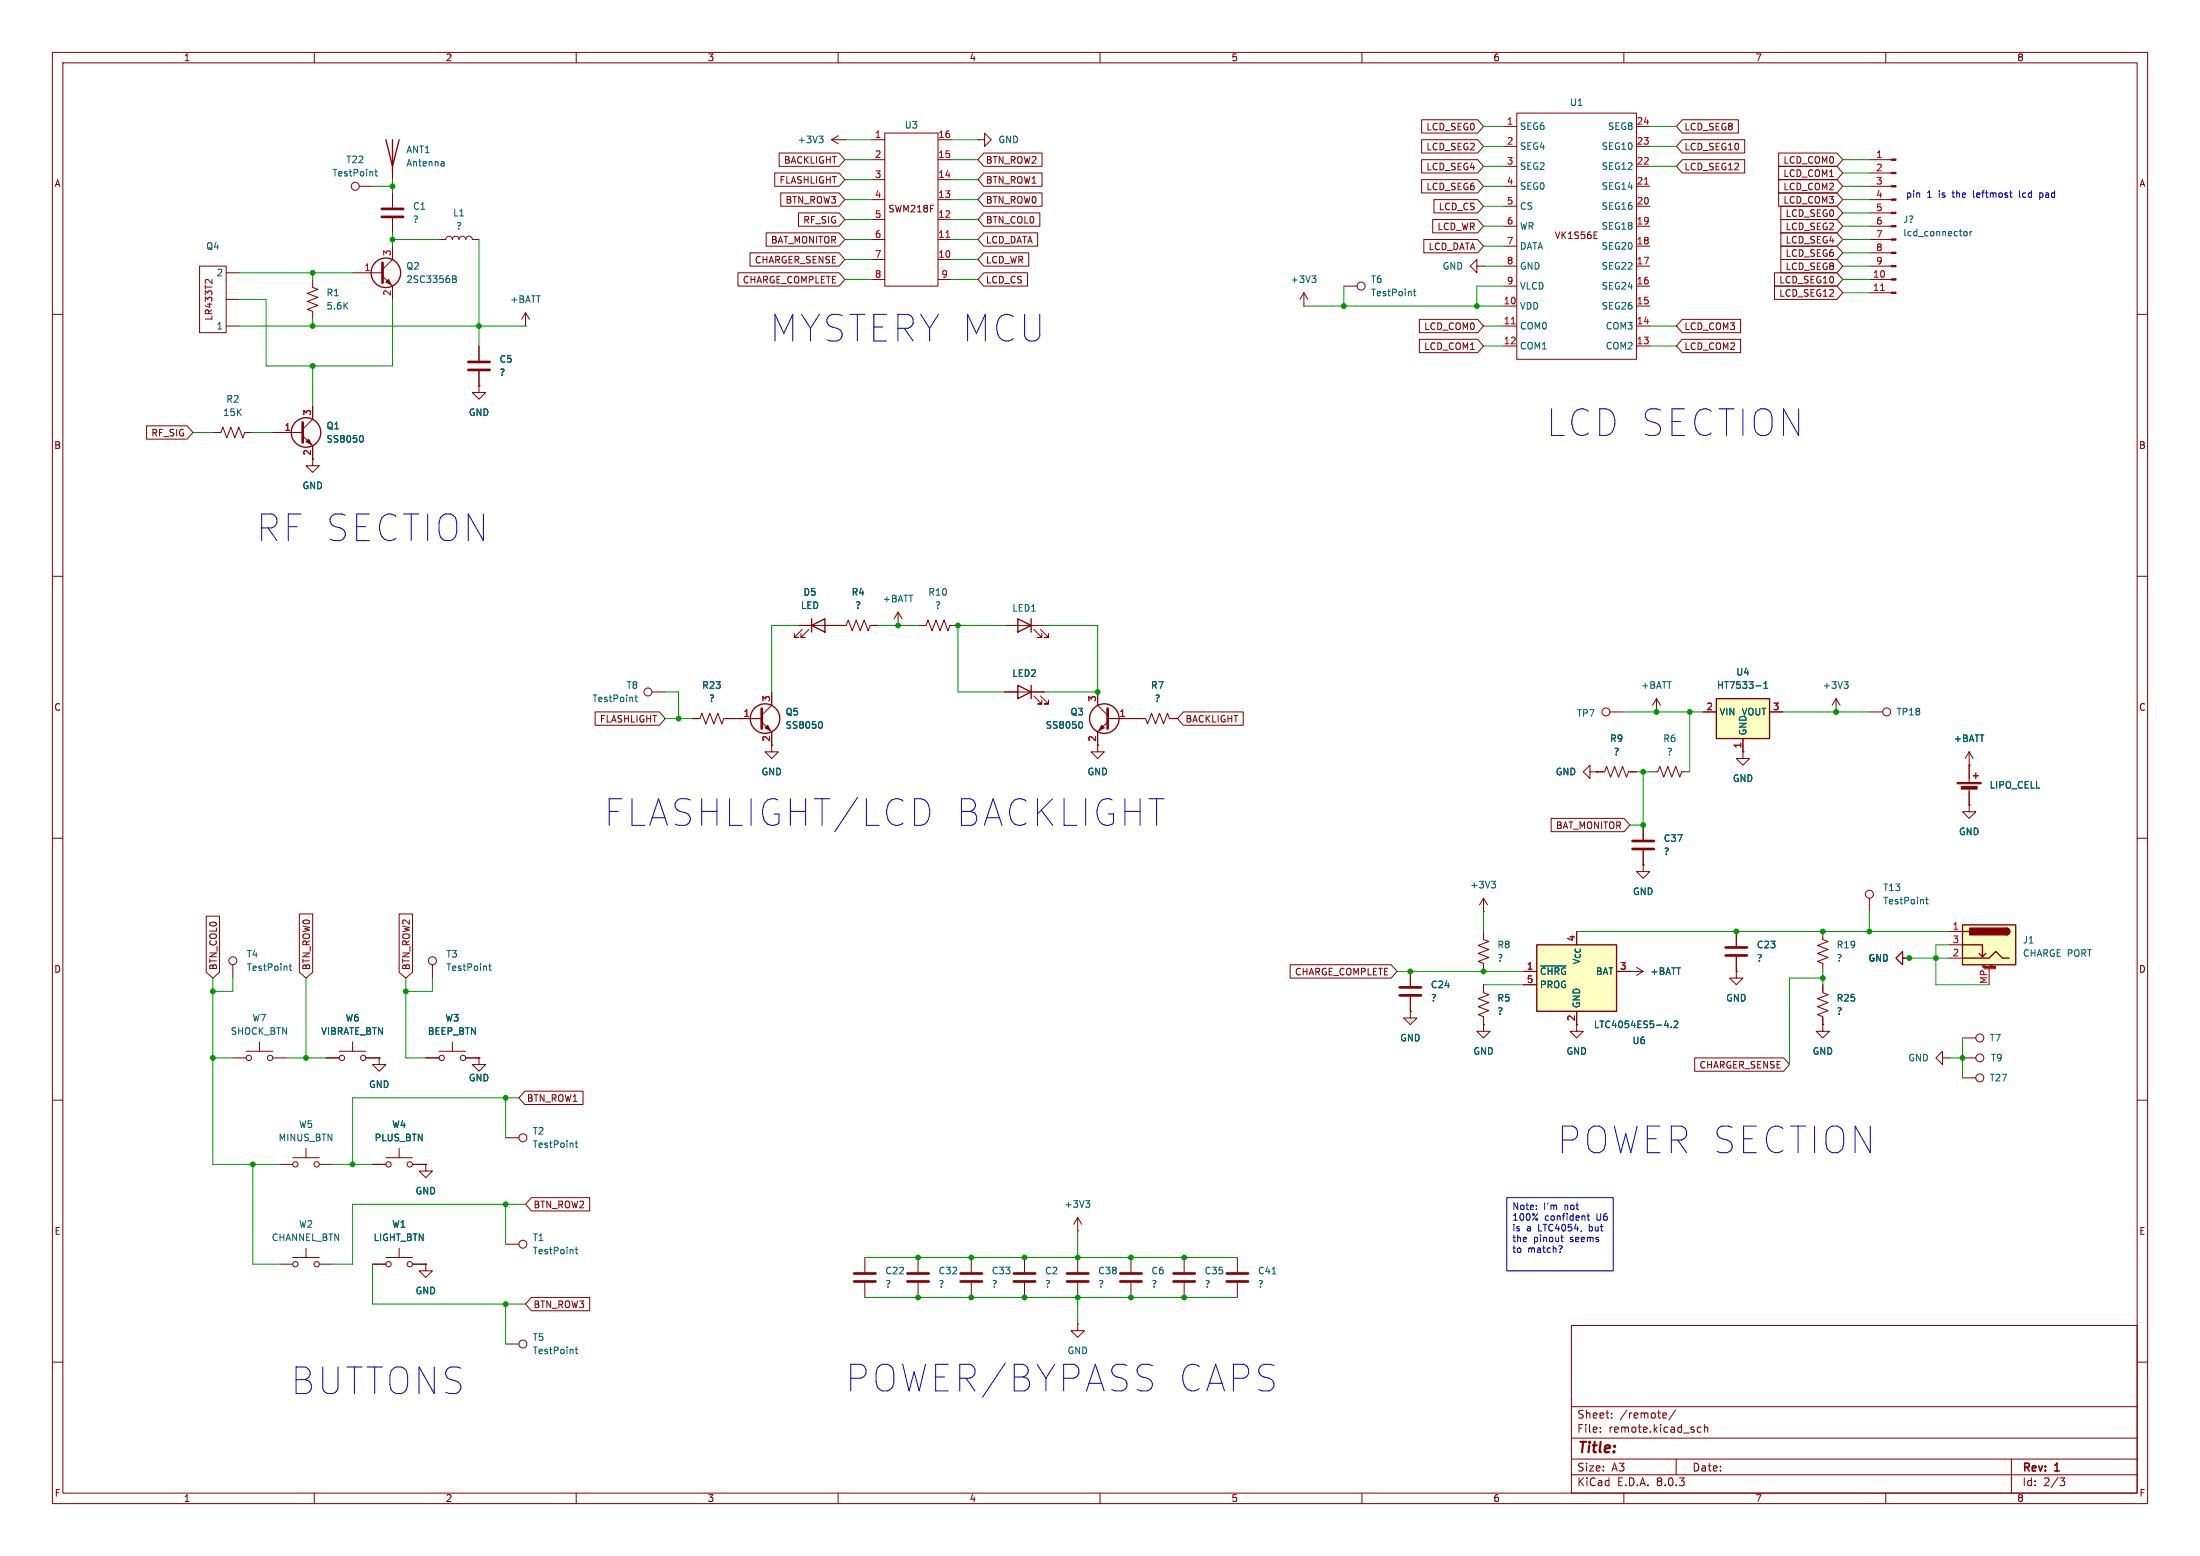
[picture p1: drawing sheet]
<svg xmlns="http://www.w3.org/2000/svg" width="420mm" height="297mm" viewBox="0 0 420 297" stroke-linecap="round" stroke-linejoin="round" font-family="sans-serif">
<g fill="none" stroke="#840000" stroke-width=".19">
<path d="M10 10h400v277h-400zM12 12h396v273h-396zM60 10v2M110 10v2M160 10v2M210 10v2M260 10v2M310 10v2M360 10v2M10 60h2M408 60h2M59.7 87.6v1.3h1.3l-1.3 1.3-1.3-1.3h1.3"/>
<path d="M10 110h2M408 110h2M350.5 135.9h.1M350.5 133.4l-.7 1.2M350.5 133.4v2.5M350.5 133.4l.8 1.2M10 160h2M332.7 143.5v1.3h1.3l-1.3 1.3-1.2-1.3h1.2M332.7 143.5h.1M408 160h2M356.9 171.5v2.5M44.4 184.2v2.5"/>
<path d="M363.2 182.9v1.3l-1.3-1.3 1.3-1.3v1.3h1.3M364.5 182.9h.1M10 210h2M408 210h2M10 260h2M300 253h108v32h-108zM408 260h2M300 278.5h108M300 274.5h108M300 268.5h108M305.5 273.2v.2M305.5 272.5v.1"/>
<path d="M307.7 270.5v.2M307.7 269.8v.1M317.5 270.6h.6M317.5 269.8l.4-.1 .3 .3-.8 .2M319.9 269.1l-1.3 1.9M320 278.5v3M324 273.1l.3 .3 .4-.1M324.7 272.5l-.4-.1-.3 .3M325.4 272.5l.2-.1 .3 .1 .1 .9M325.4 271.9v1.5M384 278.5v6.5M60 285v2"/>
<path d="M110 285v2M160 285v2M210 285v2M260 285v2M300 281.5h108M310 285v2M360 285v2M393.2 282.1h1l-.5 .6 .4 .1 .1 .5-.3 .3h-.5"/>
<circle cx="356.9" cy="170.7" r=".76"/>
<circle cx="44.4" cy="183.4" r=".76"/>
</g>
<path d="M352 130.1h.8l-.4 .5M352.6 130.6l.2 .2v.3l-.2 .3M367.6 171.7h.5M367.8 171.3v1.1l.3 .1M55.2 184.4h.5M55.4 184v1.1l.3 .1" fill="none" stroke="#006464" stroke-width=".19"/>
<path d="M327.7 133.4h10.1v7.6h-10.1z" fill="#ffffc2"/>
<g fill="none" stroke="#840000" stroke-width=".25">
<path d="M73.7 26.7l1.2 5.1 1.3-5.1M74.9 26.7v6.3M154.9 119.4l2.6-1.3v2.6zM154.9 118.1v2.6M194.3 118.1l2.5 1.3-2.5 1.3zM196.8 118.1v2.6M194.3 130.8l2.5 1.3-2.5 1.3zM196.8 130.8v2.6M327.7 133.4h10.1v7.6h-10.1z"/>
<circle cx="58.4" cy="82.5" r="2.82"/>
<circle cx="146" cy="137.2" r="2.82"/>
<circle cx="210.8" cy="137.2" r="2.82"/>
</g>
<g fill="none" stroke="#840000" stroke-width=".19">
<path d="M68.6 35.6h2.5M74.9 31.8v2.5M158.7 26.7l1.3 .7M158.7 26.7h2.6M160 25.9l-1.3 .8M161.3 26.7h.1M166.4 38.1h2.5M166.4 30.5h2.5M166.4 26.7h2.5M166.4 34.3h2.5M168.9 25.4h10.2v29.2h-10.2zM179.1 38.1h2.5"/>
<path d="M179.1 30.5h2.5M179.1 26.7h2.5M179.1 34.3h2.5M186.7 26.7h1.3v-1.3l1.2 1.3-1.2 1.2v-1.2M186.7 26.7h.1M287 35.6h2.6M287 24.1h2.6M287 27.9h2.6M287 39.4h2.6M287 31.8h2.6M289.6 21.6h22.8v47h-22.8zM312.4 35.6h2.6"/>
<path d="M312.4 24.1h2.6M312.4 27.9h2.6M312.4 39.4h2.6M312.4 31.8h2.6M356.9 35.6h4.2M356.9 38.1h4.2M356.9 33h4.2M356.9 30.5h4.2M38.1 50.8h5.1v12.7h-5.1zM40.5 53.3v.8l-.8-.7-.3-.1-.2 .3M43.2 57.2h2.5M43.2 52.1h2.5"/>
<path d="M59.7 53.3v1.6l1 .3-2 .8 2 .8-2 .7 2 .8-2 .8 1 .3v1.6M166.4 53.3h2.5M166.4 45.7h2.5M166.4 49.5h2.5M166.4 41.9h2.5M179.1 53.3h2.5M179.1 45.7h2.5M179.1 49.5h2.5M179.1 41.9h2.5M248.9 58.4h.1M248.9 55.9l-.7 1.3M248.9 55.9v2.5"/>
<path d="M248.9 55.9l.8 1.3M281.9 50.8v-1.3l-1.2 1.3 1.2 1.3v-1.3h1.3M283.2 50.8h.1M287 58.4h2.6M287 54.6h2.6M287 50.8h2.6M287 47h2.6M287 43.2h2.6M304.3 45.5h.6M304.3 44.3h.6M312.4 58.4h2.6M312.4 54.6h2.6"/>
<path d="M312.4 50.8h2.6M312.4 47h2.6M312.4 43.2h2.6M356.9 50.8h4.2M356.9 43.2h4.2M356.9 55.9h4.2M356.9 53.3h4.2M356.9 48.3h4.2M356.9 45.7h4.2M356.9 40.6h4.2M43.2 62.2h2.5M59.7 77.5v2.5l-1.9 1.9"/>
<path d="M91.4 73.7v1.2h1.3l-1.3 1.3-1.2-1.3h1.2M91.4 73.7h.1M91.4 66v2.8M91.4 70.9v2.8M287 62.2h2.6M287 66h2.6M312.4 62.2h2.6M312.4 66h2.6M40.6 82.6h1.6l.3-1.1 .8 2.1 .8-2.1 .7 2.1 .8-2.1 .8 2.1 .3-1h1.6M52.1 82.6h5.7M57.8 83.2l1.9 1.9v2.5M152.4 119.4h9.1l.4-1 .8 2 .7-2 .8 2 .8-2 .7 2 .4-1h1.5"/>
<path d="M171.4 119.4h.1M171.4 116.8l-.7 1.3M171.4 116.8v2.6M171.4 116.8l.8 1.3M175.3 119.4h1.5l.4-1 .7 2 .8-2 .8 2 .7-2 .8 2 .4-1h1.5M191.8 119.4h7.6M124.5 132.1h2.5M132.1 137.2h1.5l.4-1.1 .7 2.1 .8-2.1 .8 2.1 .7-2.1 .8 2.1 .4-1h7.2M145.4 137.8l1.9 1.9v3.8h1.3l-1.3 1.3-1.3-1.3h1.3M147.3 132.1v2.5l-1.9 1.9M153.2 120.1l-1.6 1.6h.8h-.8v-.8M154.4 120.1l-1.5 1.6h.8h-.8v-.8"/>
<path d="M191.8 132.1h7.6M197.4 132.8l1.5 1.6h-.8h.8v-.8M197.4 120.1l1.5 1.6h-.8h.8v-.8M198.6 132.8l1.6 1.6h-.8h.8v-.8M198.6 120.1l1.6 1.6h-.8h.8v-.8M209.5 132.1v2.5l2 1.9M211.5 137.8l-2 1.9v3.8h-1.2l1.2 1.3 1.3-1.3h-1.3M211.5 137.2h7.2l.4 1 .7-2.1 .8 2.1 .8-2.1 .7 2.1 .8-2.1 .4 1.1h1.5M307.3 135.9h2.6M316.2 135.9h.1M316.2 133.4l-.7 1.2M316.2 133.4v2.5"/>
<path d="M316.2 133.4l.8 1.2M325.1 135.9h2.6M337.8 135.9h2.6M303.5 147.3v-1.2l-1.2 1.2 1.2 1.3v-1.3h1.3M304.8 147.3h.1M304.8 147.3h1.5l.4-1 .8 2 .7-2 .8 2 .8-2 .7 2 .4-1h1.5M315 147.3h1.5l.4-1 .7 2 .8-2 .8 2 .7-2 .8 2 .4-1h1.5M332.7 141v2.5M283.2 177.8v1.5l1 .4-2 .8 2 .7-2 .8 2 .8-2 .7 1 .4v1.5M283.2 174h.1M283.2 171.5v2.5M283.2 171.5l-.8 1.2"/>
<path d="M283.2 171.5l.8 1.2M313.7 165.1v1.3h1.3l-1.3 1.2-1.3-1.2h1.3M313.7 165.1h.1M331.5 177.8v2.8M67.3 198.9v1.8M82.5 184.2v2.5M269.2 193v1.3h1.3l-1.3 1.3-1.2-1.3h1.2M269.2 193h.1M269.2 185.4v2.8M269.2 190.2v2.8M283.2 195.6v1.3h1.3l-1.3 1.2-1.3-1.2h1.3M283.2 195.6h.1"/>
<path d="M283.2 188v1.5l1 .4-2 .7 2 .8-2 .8 2 .7-2 .8 1 .4v1.5M301 195.6v1.3h1.3l-1.3 1.2-1.3-1.2h1.3M331.5 185.4v1.3h1.2l-1.2 1.3-1.3-1.3h1.3M331.5 185.4h.1M331.5 182.6v2.8M374.6 198.1h2.6M62.2 201.9h2.6M64.8 200.7h5M69.8 201.9h2.6M72.4 201.9v1.3h1.3l-1.3 1.3-1.3-1.3h1.3M72.4 201.9h.1M76.2 219.2v1.8"/>
<path d="M91.4 201.9v1.3h1.3l-1.3 1.3-1.2-1.3h1.2M91.4 201.9h.1M96.5 217.2h2.6M71.1 222.2h2.6M73.7 221h5M78.7 222.2h2.6M96.5 237.5h2.6M205.7 234.9h.1M205.7 232.4l-.7 1.3M205.7 232.4v2.5M205.7 232.4l.8 1.3M96.5 256.5h2.6"/>
<path d="M165.1 240v2.8M165.1 244.9v2.7M175.3 240v2.8M175.3 244.9v2.7M185.4 240v2.8M185.4 244.9v2.7M195.6 240v2.8M195.6 244.9v2.7M205.7 252.7v1.3h1.3l-1.3 1.3-1.2-1.3h1.2M205.7 252.7h.1M205.7 240v2.8M205.7 244.9v2.7"/>
<path d="M215.9 240v2.8M215.9 244.9v2.7M226.1 240v2.8M226.1 244.9v2.7M236.2 240v2.8M236.2 244.9v2.7"/>
<circle cx="67.8" cy="35.6" r=".76"/>
<circle cx="123.7" cy="132.1" r=".76"/>
<circle cx="306.6" cy="135.9" r=".76"/>
<circle cx="82.5" cy="183.4" r=".76"/>
<circle cx="378" cy="198.1" r=".76"/>
<circle cx="65.3" cy="201.9" r=".51"/>
<circle cx="69.3" cy="201.9" r=".51"/>
<circle cx="99.8" cy="217.2" r=".76"/>
<circle cx="74.2" cy="222.2" r=".51"/>
<circle cx="78.2" cy="222.2" r=".51"/>
<circle cx="99.8" cy="237.5" r=".76"/>
<circle cx="99.8" cy="256.5" r=".76"/>
</g>
<g fill="none" stroke="#006464" stroke-width=".19">
<path d="M71.6 32.8h.5M71.7 32.3v1.1l.4 .2M84.6 30.8l.2 .2v.7M84.8 31.6l-.4 .1M84.8 31.2h-.4M156.3 26h.8l-.4 .5M156.9 26.5l.2 .2v.3l-.2 .2M250.4 52.6h.8l-.4 .5M251 53.1l.2 .3v.3l-.2 .2M374.9 44.3l.2-.1 .4 .1v.5l-.1 .2h-.3l-.2-.1zM376.1 44.2v.8M376.5 44.2l-.4 .2"/>
<path d="M69.1 83.1a.79 .79 0 0 1 0 1.3M121.2 133.1h.5M121.4 132.7v1l.3 .2M156.7 137.7a.79 .79 0 0 1 0 1.3M206.4 137.7a.79 .79 0 0 1 0 1.3M335.2 130.9h1M336.7 131.4h.8M336.7 130.5l.4-.4v1.3M284.7 168.2h.8l-.4 .5M285.3 168.7l.2 .2v.3l-.2 .3M93.3 184.4h.5M93.5 184v1.1l.3 .1"/>
<path d="M109.8 218.2h.5M110 217.7v1.1l.3 .2M109.8 238.5h.5M110 238.1v1.1l.3 .1M207.3 229.2h.7l-.4 .5M207.8 229.7l.2 .2v.3l-.2 .2M109.8 257.5h.5M110 257.1v1.1l.3 .2M242.9 243.1h.7"/>
</g>
<g fill="none" stroke="#840000" stroke-width=".51">
<path d="M89.4 70.6h4.1M89.4 69.1h4.1M57.8 80.6v3.9M145.4 135.3v3.8M211.5 135.3v3.8M267.2 190h4.1M267.2 188.5h4.1M329.4 182.4h4.1M329.4 180.8h4.1M163.1 244.6h4M163.1 243.1h4M173.2 244.6h4.1"/>
<path d="M173.2 243.1h4.1M183.4 244.6h4.1M183.4 243.1h4.1M193.5 244.6h4.1M193.5 243.1h4.1M203.7 244.6h4.1M203.7 243.1h4.1M213.9 244.6h4M213.9 243.1h4M224 244.6h4.1M224 243.1h4.1M234.2 244.6h4.1"/>
<path d="M234.2 243.1h4.1"/>
</g>
<g fill="#840000" stroke="#840000" stroke-width=".19">
<path d="M210.3 138.4l.5 .5-1 .5z"/>
<path d="M146 138.9l.6-.5 .5 1z"/>
<path d="M58.4 84.3l.5-.5 .5 1z"/>
<path d="M361.1 55.8h.8v.2h-.8z"/>
<path d="M361.1 53.2h.8v.3h-.8z"/>
<path d="M361.1 50.7h.8v.2h-.8z"/>
<path d="M361.1 48.1h.8v.3h-.8z"/>
<path d="M361.1 45.6h.8v.2h-.8z"/>
<path d="M361.1 43.1h.8v.2h-.8z"/>
<path d="M361.1 40.5h.8v.3h-.8z"/>
<path d="M361.1 38h.8v.2h-.8z"/>
<path d="M361.1 35.4h.8v.3h-.8z"/>
<path d="M361.1 32.9h.8v.2h-.8z"/>
<path d="M361.1 30.4h.8v.2h-.8z"/>
</g>
<path d="M313.9 35.1h.8M180.6 45.3h.7M359 55.5h.7M288.5 61.8h.8" fill="none" stroke="#a90000" stroke-width=".19"/>
<path d="M293.4 180.3h15.2v12.7h-15.2z" fill="#ffffc2"/>
<g fill="none" stroke="#840000" stroke-width=".25">
<path d="M293.4 180.3h15.2v12.7h-15.2z"/>
<circle cx="73.7" cy="52.1" r="2.82"/>
</g>
<g fill="none" stroke="#840000" stroke-width=".19">
<path d="M74.9 36.8v2.8M67.3 52.1h5.7M73 52.7l1.9 1.9v2.6M74.9 47v2.5l-1.9 1.9M74.9 41.7v2.8M83.8 45.7h1.3a.64 .64 0 0 1 .6-.6 .64 .64 0 0 1 .7 .6 .64 .64 0 0 1 .6-.6 .64 .64 0 0 1 .6 .6 .64 .64 0 0 1 .7-.6 .64 .64 0 0 1 .6 .6 .64 .64 0 0 1 .6-.6 .64 .64 0 0 1 .7 .6h1.2M100.3 59.7l.8 1.3M100.3 59.7v2.5M100.3 59.7l-.7 1.3M256.5 54.6h2.6M100.3 62.2h.1M313.7 157.5v2.8"/>
<path d="M313.7 162.3v2.8M49.5 198.9v1.8M86.4 198.9v1.8M290.8 185.4h2.6M290.8 188h2.6M301 193v2.6M308.6 185.4h5.1M311.1 185.4h.1M312.4 184.7l1.3 .7M313.7 185.4l-1.3 .8M44.4 201.9h2.6M47 200.7h5.1"/>
<path d="M52.1 201.9h2.5M58.4 219.2v1.8M81.3 201.9h2.5M83.8 200.7h5.1M88.9 201.9h2.5M53.3 222.2h2.6M55.9 221h5.1M58.4 238.3v1.7M61 222.2h2.5M76.2 238.3v1.7M81.3 222.2v1.3h1.2l-1.2 1.3-1.3-1.3h1.3M81.3 222.2h.1"/>
<path d="M53.3 241.3h2.6M55.9 240h5.1M61 241.3h2.5M71.1 241.3h2.6M73.7 240h5M78.7 241.3h2.6M81.3 241.3v1.3h1.2l-1.2 1.2-1.3-1.2h1.3M81.3 241.3h.1"/>
<circle cx="259.8" cy="54.6" r=".76"/>
<circle cx="47.5" cy="201.9" r=".51"/>
<circle cx="51.6" cy="201.9" r=".51"/>
<circle cx="84.3" cy="201.9" r=".51"/>
<circle cx="88.4" cy="201.9" r=".51"/>
<circle cx="56.4" cy="222.2" r=".51"/>
<circle cx="60.5" cy="222.2" r=".51"/>
<circle cx="56.4" cy="241.3" r=".51"/>
<circle cx="60.5" cy="241.3" r=".51"/>
<circle cx="74.2" cy="241.3" r=".51"/>
<circle cx="78.2" cy="241.3" r=".51"/>
</g>
<path d="M86.4 52.6l.6 .2 .1 .2-.3 .3M86.4 53.3h.4M86.8 53.3l.3 .2v.3l-.7 .1M269.8 55.6h.5M270 55.2v1.1l.3 .2M294.1 184.4h4.9M317.8 195.7h.8M319 196v.2M319.6 195l.5-.1 .2 .4-.8 .9h.8" fill="none" stroke="#006464" stroke-width=".19"/>
<path d="M72.9 39.9h4.1M72.9 41.4h4.1M73 50.2v3.8M311.7 162.1h4M311.7 160.5h4" fill="none" stroke="#840000" stroke-width=".51"/>
<path d="M74.2 53.3l.5 1.1-1-.6z" fill="#840000" stroke="#840000" stroke-width=".19"/>
<path d="M374.6 176.5h10.2v7.7h-10.2z" fill="#ffffc2"/>
<path d="M376.7 148.1h1M377.2 147.6v1M374.6 176.5h10.2v7.7h-10.2zM374.6 177.8h1.3M383 177.2a.64 .64 0 0 1 .7 .6 .64 .64 0 0 1-.7 .6M374.6 180.3h3.9v2.3l.6-.6M374.6 182.9h5.1l1.3-1.3 1.3 1.3h1.2M377.8 182l.7 .6" fill="none" stroke="#840000" stroke-width=".25"/>
<g fill="#840000" stroke="#840000" stroke-width=".25">
<path d="M383 177.2a.64 .64 0 0 1 .7 .6 .64 .64 0 0 1-.7 .6z"/>
<path d="M376 177.2h7v1.2h-7z"/>
</g>
<g fill="none" stroke="#840000" stroke-width=".19">
<path d="M147.9 33h12.3l1.1 1.3-1.1 1.3h-12.3zM148.7 29.2h11.5l1.1 1.3-1.1 1.3h-11.5zM149 36.8h11.2l1.1 1.3-1.1 1.3h-11.2zM187.8 36.8h11.1v2.6h-11.1l-1.1-1.3zM187.8 33h11.1v2.6h-11.1l-1.1-1.3zM187.8 29.2h11.1v2.6h-11.1l-1.1-1.3zM271.4 34.3h10.7l1.1 1.3-1.1 1.2h-10.7zM271.4 22.9h10.7l1.1 1.2-1.1 1.3h-10.7zM271.4 30.5h10.7l1.1 1.3-1.1 1.2h-10.7zM271.4 26.7h10.7l1.1 1.2-1.1 1.3h-10.7zM273.7 38.1h8.4l1.1 1.3-1.1 1.2h-8.4zM321.2 22.9h10.7v2.5h-10.7l-1.2-1.3z"/>
<path d="M321.2 26.7h11.9v2.5h-11.9l-1.2-1.3zM321.2 30.5h11.9v2.5h-11.9l-1.2-1.2zM339.5 31.8h11.2l1.1 1.2-1.1 1.3h-11.2zM339.5 29.2h11.2l1.1 1.3-1.1 1.3h-11.2zM339.5 34.3h11.2l1.1 1.3-1.1 1.2h-11.2zM339.5 36.8h11.2l1.1 1.3-1.1 1.3h-11.2zM340 39.4h10.7l1.1 1.2-1.1 1.3h-10.7zM140.9 52.1h19.3l1.1 1.2-1.1 1.3h-19.3zM143.2 48.3h17l1.1 1.2-1.1 1.3h-17zM146.3 44.4h13.9l1.1 1.3-1.1 1.3h-13.9zM152.4 40.6h7.8l1.1 1.3-1.1 1.3h-7.8zM187.8 52.1h8.4v2.5h-8.4l-1.1-1.3z"/>
<path d="M187.8 48.3h8.6v2.5h-8.6l-1.1-1.3zM187.8 40.6h10.7v2.6h-10.7l-1.1-1.3zM187.8 44.4h10.3v2.6h-10.3l-1.1-1.3zM271.8 45.7h10.3l1.1 1.3-1.1 1.3h-10.3zM273.5 41.9h8.6l1.1 1.3-1.1 1.3h-8.6zM338.8 54.6h11.9l1.1 1.3-1.1 1.3h-11.9zM338.8 52.1h11.9l1.1 1.2-1.1 1.3h-11.9zM340 41.9h10.7l1.1 1.3-1.1 1.3h-10.7zM340 49.5h10.7l1.1 1.3-1.1 1.3h-10.7zM340 44.4h10.7l1.1 1.3-1.1 1.3h-10.7zM340 47h10.7l1.1 1.3-1.1 1.2h-10.7zM59.7 77.5v2.5"/>
<path d="M91.4 73.7h.1M91.4 66v2.8M91.4 70.9v2.8M271 64.8h11.1l1.1 1.2-1.1 1.3h-11.1zM271 61h11.1l1.1 1.2-1.1 1.3h-11.1zM321.2 64.8h11.1v2.5h-11.1l-1.2-1.3zM321.2 61h11.1v2.5h-11.1l-1.2-1.3zM28 81.3h7.7l1.1 1.3-1.1 1.2h-7.7zM52.1 82.6h5.7M59.7 85.1v2.5M152.4 119.4h2.5M157.5 119.4h3.8"/>
<path d="M166.4 119.4h1.2M113.6 135.9h12.3l1.1 1.3-1.1 1.2h-12.3zM132.1 137.2h1.2M138.4 137.2h7M147.3 132.1v2.5M147.3 139.7v2.5M191.8 132.1h2.5M196.8 132.1h2.6M209.5 132.1v2.5M209.5 139.7v2.5M211.5 137.2h6.9M223.5 137.2h1.3"/>
<path d="M225.9 135.9h11.4v2.5h-11.4l-1.1-1.2zM325.1 135.9h2.6M337.8 135.9h2.6M356.9 135.9h2.5M296.1 156.2h13.9l1.1 1.3-1.1 1.3h-13.9zM304.8 147.3h.1M304.8 147.3h1.3M311.1 147.3h1.3M313.7 157.5v2.8M332.7 143.5h.1M332.7 141v2.5M375.9 146.1h.1"/>
<path d="M375.9 153.7v1.2h1.3l-1.3 1.3-1.3-1.3h1.3M375.9 153.7h.1M375.9 143.5l-.7 1.3M375.9 143.5v5.9M375.9 150.4v3.3M375.9 143.5l.8 1.3M39.4 174.9h2.5v10.7l-1.3 1.1-1.2-1.1zM57.1 174.4h2.6v11.2l-1.3 1.1-1.3-1.1zM76.2 174.4h2.5v11.2l-1.2 1.1-1.3-1.1zM313.7 165.1h.1M313.7 162.3v2.8M331.5 177.8v2.8"/>
<path d="M348 177.8v1.5l1 .4-2 .8 2 .7-2 .8 2 .8-2 .7 1 .4v1.5M372.1 177.8h2.5M246.3 184.1h19.3l1.1 1.3-1.1 1.3h-19.3zM269.2 193h.1M269.2 185.4v2.8M269.2 190.2v2.8M283.2 195.6h.1M283.2 188v1.2M283.2 194.3v1.3M290.8 185.4h2.6M290.8 188h2.6M301 193v2.6"/>
<path d="M308.6 185.4h2.5M311.1 185.4h.1M331.5 185.4h.1M331.5 182.6v2.8M348 195.6v1.3h1.2l-1.2 1.2-1.3-1.2h1.3M348 195.6h.1M348 188v1.5l1 .4-2 .7 2 .8-2 .8 2 .7-2 .8 1 .4v1.5M364.5 182.9h.1M372.1 182.9h2.5M372.1 180.3h2.5M378.5 184.7v-.4l.2 .3 .1-.3v.4M378.7 184.9h2"/>
<path d="M379.7 184.9v3.1M380 184.3v.3M380.2 184.3v.1M380.2 184.3h.1M380.8 184.8h.1M380.8 184.5l.1 .2M380.8 184.5h.1M380.9 184.4l-.1 .1M380.9 184.4v.1M380.9 184.8h.1M380.9 184.4v.4M380.9 184.7h.1"/>
<path d="M62.2 201.9h2.6M69.8 201.9h2.6M72.4 201.9h.1M81.3 201.9h2.5M88.9 201.9h2.5M91.4 201.9h.1M100.2 208.3h11.1v2.5h-11.1l-1.1-1.2zM323.5 201.9h17l1.1 1.3-1.1 1.3h-17zM370.8 201.9v-1.2l-1.2 1.2 1.2 1.3v-1.3h1.3M372.1 201.9h.1M374.6 201.9h2.6M374.6 205.7h2.6"/>
<path d="M71.1 222.2h2.6M78.7 222.2h2.6M81.3 222.2h.1M101.4 228.6h11.2v2.5h-11.2l-1.1-1.2zM71.1 241.3h2.6M78.7 241.3h2.6M81.3 241.3h.1M101.4 247.6h11.2v2.6h-11.2l-1.1-1.3z"/>
<circle cx="360.2" cy="135.9" r=".76"/>
<circle cx="378" cy="201.9" r=".76"/>
<circle cx="378" cy="205.7" r=".76"/>
</g>
<g fill="#840000" stroke="#840000" stroke-width=".19">
<path d="M373.6 149.4h4.6v.2h-4.6z"/>
<path d="M374.4 150.1h3v.5h-3z"/>
</g>
<g fill="none" stroke="#0000c2" stroke-width=".19">
<path d="M383.6 36.8h.5M383.9 37.6l.2 .1M385.5 36.4v1.1l.2 .2M389.4 37.6l.4 .1M389.4 36.8v1.3M389.8 36.8l-.4 .1M177.3 153.7l.2 .9v.8l-.2 .9M287.7 228.6h20.3v14h-20.3zM293.3 230.8v.1M293.3 230.1v.1M298.1 236.8l.3 .2M298.1 237.8v.4"/>
<path d="M303 232.1h.5M303.2 231.6v1.1l.3 .2"/>
</g>
<g fill="none" stroke="#009600" stroke-width=".19">
<path d="M71.1 35.6h3.8M74.9 34.3v2.5M161.3 30.5h5.1M161.3 34.3h5.1M161.3 38.1h5.1M161.3 26.7h5.1M181.6 30.5h5.1M181.6 34.3h5.1M181.6 38.1h5.1M181.6 26.7h5.1M283.2 35.6h3.8M283.2 31.8h3.8"/>
<path d="M283.2 24.1h3.8M283.2 27.9h3.8M283.2 39.4h3.8M315 31.8h5M315 24.1h5M315 27.9h5M351.8 30.5h5.1M351.8 38.1h5.1M351.8 33h5.1M351.8 35.6h5.1M45.7 57.2h5.1v12.7h24.1v-12.7M45.7 52.1h21.6"/>
<path d="M59.7 52.1v1.2M74.9 45.7h8.9M74.9 44.5v2.5M91.4 45.7v20.3M161.3 41.9h5.1M161.3 53.3h5.1M161.3 45.7h5.1M161.3 49.5h5.1M181.6 41.9h5.1M181.6 53.3h5.1M181.6 45.7h5.1M181.6 49.5h5.1"/>
<path d="M248.9 58.4h38.1M256.5 54.6v3.8M283.2 50.8h3.8M283.2 43.2h3.8M283.2 47h3.8M287 54.6h-5.1v3.8M351.8 53.3h5.1M351.8 45.7h5.1M351.8 50.8h5.1M351.8 48.3h5.1M351.8 55.9h5.1M351.8 40.6h5.1"/>
<path d="M351.8 43.2h5.1M45.7 62.2h54.6M59.7 61v1.2M59.7 69.9v7.6M283.2 62.2h3.8M283.2 66h3.8M315 62.2h5M315 66h5M36.8 82.6h3.8M48.3 82.6h3.8M152.4 119.4h-5.1v12.7M167.6 119.4h7.7"/>
<path d="M191.8 119.4h-8.9v12.7h8.9M199.4 119.4h10.1v12.7h-10.1M127 132.1h2.5v5.1M127 137.2h5.1M309.9 135.9h15.2M322.6 135.9v11.4M340.4 135.9h16.5M312.4 147.3h2.6M313.7 147.3v10.2h-2.6M283.2 174v3.8M301 177.8h71.1M356.9 174v3.8"/>
<path d="M40.6 186.7v35.5h12.7M44.4 186.7v2.5h-3.8M58.4 186.7v15.2M77.5 186.7v15.2h3.8M82.5 186.7v2.5h-5M266.7 185.4h24.1M283.2 188h7.6M348 185.4v2.6M348 186.7h-6.4v16.5M364.5 182.9h7.6M372.1 180.3h-2.5v7.7h10.1M374.6 198.1v7.6"/>
<path d="M40.6 201.9h3.8M54.6 201.9h7.6M96.5 209.6v7.6M99.1 209.6h-31.8v12.6M372.1 201.9h2.5M48.3 222.2v19.1h5M63.5 222.2h7.6M96.5 229.9v7.6M100.3 229.9h-33v11.4h-3.8M205.7 234.9v5.1M71.1 241.3v7.6h29.2M96.5 248.9v7.6"/>
<path d="M165.1 240h71.1M165.1 247.6h71.1M205.7 247.6v5.1"/>
</g>
<path d="M69.1 83.1a.79 .79 0 0 1 0 1.3M156.7 137.7a.79 .79 0 0 1 0 1.3M206.4 137.7a.79 .79 0 0 1 0 1.3M335.2 130.9h1M336.7 131.4h.8M336.7 130.5l.4-.4v1.3M294.1 184.4h4.9M317.8 195.7h.8M319 196v.2M319.6 195l.5-.1 .2 .4-.8 .9h.8" fill="none" stroke="#006464" stroke-width=".19"/>
<g fill="#009600" stroke="#009600" stroke-width=".19">
<circle cx="205.7" cy="240" r=".46"/>
<circle cx="182.9" cy="119.4" r=".46"/>
<circle cx="171.4" cy="119.4" r=".46"/>
<circle cx="209.5" cy="132.1" r=".46"/>
<circle cx="96.5" cy="248.9" r=".46"/>
<circle cx="175.3" cy="247.6" r=".46"/>
<circle cx="96.5" cy="209.6" r=".46"/>
<circle cx="256.5" cy="58.4" r=".46"/>
<circle cx="74.9" cy="45.7" r=".46"/>
<circle cx="91.4" cy="62.2" r=".46"/>
<circle cx="74.9" cy="35.6" r=".46"/>
<circle cx="59.7" cy="69.9" r=".46"/>
<circle cx="129.5" cy="137.2" r=".46"/>
<circle cx="59.7" cy="62.2" r=".46"/>
<circle cx="77.5" cy="189.2" r=".46"/>
<circle cx="59.7" cy="52.1" r=".46"/>
<circle cx="226.1" cy="247.6" r=".46"/>
<circle cx="215.9" cy="247.6" r=".46"/>
<circle cx="215.9" cy="240" r=".46"/>
<circle cx="175.3" cy="240" r=".46"/>
<circle cx="185.4" cy="240" r=".46"/>
<circle cx="185.4" cy="247.6" r=".46"/>
<circle cx="195.6" cy="247.6" r=".46"/>
<circle cx="195.6" cy="240" r=".46"/>
<circle cx="205.7" cy="247.6" r=".46"/>
<circle cx="226.1" cy="240" r=".46"/>
<circle cx="269.2" cy="185.4" r=".46"/>
<circle cx="58.4" cy="201.9" r=".46"/>
<circle cx="67.3" cy="222.2" r=".46"/>
<circle cx="40.6" cy="201.9" r=".46"/>
<circle cx="40.6" cy="189.2" r=".46"/>
<circle cx="48.3" cy="222.2" r=".46"/>
<circle cx="96.5" cy="229.9" r=".46"/>
<circle cx="369.6" cy="182.9" r=".46"/>
<circle cx="356.9" cy="177.8" r=".46"/>
<circle cx="374.6" cy="201.9" r=".46"/>
<circle cx="350.5" cy="135.9" r=".46"/>
<circle cx="364.5" cy="182.9" r=".46"/>
<circle cx="322.6" cy="135.9" r=".46"/>
<circle cx="281.9" cy="58.4" r=".46"/>
<circle cx="313.7" cy="147.3" r=".46"/>
<circle cx="316.2" cy="135.9" r=".46"/>
<circle cx="313.7" cy="157.5" r=".46"/>
<circle cx="348" cy="177.8" r=".46"/>
<circle cx="348" cy="186.7" r=".46"/>
<circle cx="331.5" cy="177.8" r=".46"/>
<circle cx="283.2" cy="185.4" r=".46"/>
</g>
<g font-size="7.1" fill="#0000c2">
<text x="147" y="65.5">MYSTERY MCU</text>
<text x="295.3" y="83.5">LCD SECTION</text>
<text x="49" y="103.6">RF SECTION</text>
<text x="115.4" y="158">FLASHLIGHT/LCD</text>
<text x="182.1" y="158">BACKLIGHT</text>
<text x="297.3" y="220.5">POWER SECTION</text>
<text x="55.6" y="266.4">BUTTONS</text>
<text x="161.5" y="265.9">POWER/BYPASS</text>
<text x="224.5" y="265.9">CAPS</text>
</g>
<text font-size="2.8" fill="#840000" x="301" y="277.9">Title:</text>
<g font-size="2.1" fill="#840000">
<text x="301" y="273.7">File:</text>
<text x="301" y="271">Sheet:</text>
<text x="307.1" y="273.7">remote.kicad_sch</text>
<text x="309.2" y="271">/remote/</text>
<text x="301" y="281.1">Size:</text>
<text x="307.6" y="281.1">A3</text>
<text x="323" y="281.1">Date:</text>
<text x="386" y="281.3">Rev:</text>
<text x="392.4" y="281.3">1</text>
<text x="301" y="283.9">KiCad</text>
<text x="308.7" y="283.9">E.D.A.</text>
<text x="316.3" y="283.9">8.0.3</text>
<text x="386" y="283.9">Id:</text>
<text x="390.1" y="283.9">2/3</text>
</g>
<g font-size="1.8" fill="#840000">
<text x="35" y="11.9">1</text>
<text x="85" y="11.9">2</text>
<text x="135" y="11.9">3</text>
<text x="185" y="11.9">4</text>
<text x="235" y="11.9">5</text>
<text x="285" y="11.9">6</text>
<text x="335" y="11.9">7</text>
<text x="385" y="11.9">8</text>
<text x="272.2" y="25.1">LCD_SEG0</text>
<text x="272.2" y="28.9">LCD_SEG2</text>
<text x="321.5" y="25.1">LCD_SEG8</text>
<text x="321.5" y="28.9">LCD_SEG10</text>
<text x="10.3" y="35.9">A</text>
<text x="148.7" y="35.2">FLASHLIGHT</text>
<text x="149.6" y="31.4">BACKLIGHT</text>
<text x="188.1" y="35.2">BTN_ROW1</text>
<text x="188.1" y="31.4">BTN_ROW2</text>
<text x="272.2" y="32.7">LCD_SEG4</text>
<text x="321.5" y="32.7">LCD_SEG12</text>
<text x="340.4" y="34">LCD_COM1</text>
<text x="340.4" y="31.4">LCD_COM0</text>
<text x="408.3" y="35.9">A</text>
<text x="149.9" y="39.1">BTN_ROW3</text>
<text x="169.5" y="40.8">SWM218F</text>
<text x="188.1" y="39.1">BTN_ROW0</text>
<text x="272.2" y="36.5">LCD_SEG6</text>
<text x="274.6" y="40.3">LCD_CS</text>
<text x="340.4" y="36.5">LCD_COM2</text>
<text x="340.4" y="39.1">LCD_COM3</text>
<text x="340.8" y="41.6">LCD_SEG0</text>
<text x="147.1" y="46.7">BAT_MONITOR</text>
<text x="153.2" y="42.9">RF_SIG</text>
<text x="188.1" y="42.9">BTN_COL0</text>
<text x="188.1" y="46.7">LCD_DATA</text>
<text x="272.6" y="47.9">LCD_DATA</text>
<text x="274.3" y="44.1">LCD_WR</text>
<text x="296.7" y="45.8">VK1S56E</text>
<text x="340.8" y="44.1">LCD_SEG2</text>
<text x="340.8" y="46.7">LCD_SEG4</text>
<text x="144" y="50.5">CHARGER_SENSE</text>
<text x="188.1" y="50.5">LCD_WR</text>
<text x="340.8" y="51.8">LCD_SEG8</text>
<text x="340.8" y="49.2">LCD_SEG6</text>
<text x="141.7" y="54.3">CHARGE_COMPLETE</text>
<text x="188.1" y="54.3">LCD_CS</text>
<text x="339.6" y="56.8">LCD_SEG12</text>
<text x="339.6" y="54.3">LCD_SEG10</text>
<text x="40.8" y="61.3" transform="rotate(-90 40.8 61.3)">LR433T2</text>
<text x="271.8" y="63.2">LCD_COM0</text>
<text x="321.5" y="63.2">LCD_COM3</text>
<text x="271.8" y="67">LCD_COM1</text>
<text x="321.5" y="67">LCD_COM2</text>
<text x="28.8" y="83.5">RF_SIG</text>
<text x="10.3" y="85.9">B</text>
<text x="408.2" y="85.9">B</text>
<text x="10.3" y="135.9">C</text>
<text x="408.2" y="135.9">C</text>
<text x="114.4" y="138.1">FLASHLIGHT</text>
<text x="147.1" y="141.7" transform="rotate(-90 147.1 141.7)">2</text>
<text x="209.3" y="141.7" transform="rotate(-90 209.3 141.7)">2</text>
<text x="226.2" y="138.1">BACKLIGHT</text>
<text x="296.9" y="158.4">BAT_MONITOR</text>
<text x="10.3" y="185.9">D</text>
<text x="41.6" y="185.3" transform="rotate(-90 41.6 185.3)">BTN_COL0</text>
<text x="59.4" y="185.3" transform="rotate(-90 59.4 185.3)">BTN_ROW0</text>
<text x="78.4" y="185.3" transform="rotate(-90 78.4 185.3)">BTN_ROW2</text>
<text x="408.2" y="185.9">D</text>
<text x="247.1" y="186.4">CHARGE_COMPLETE</text>
<text x="324.3" y="204.2">CHARGER_SENSE</text>
<text x="100.5" y="210.5">BTN_ROW1</text>
<text x="101.8" y="230.8">BTN_ROW2</text>
<text x="10.3" y="235.9">E</text>
<text x="408.3" y="235.9">E</text>
<text x="101.8" y="249.9">BTN_ROW3</text>
<text x="10.3" y="285.9">F</text>
<text x="35" y="286.9">1</text>
<text x="85" y="286.9">2</text>
<text x="135" y="286.9">3</text>
<text x="185" y="286.9">4</text>
<text x="235" y="286.9">5</text>
<text x="285" y="286.9">6</text>
<text x="335" y="286.9">7</text>
<text x="385" y="286.9">8</text>
<text x="408.3" y="285.9">F</text>
</g>
<g font-size="1.8" fill="#a90000">
<text x="287.6" y="23.9">1</text>
<text x="312.4" y="23.9">24</text>
<text x="166.9" y="26.4">1</text>
<text x="179" y="26.4">16</text>
<text x="287.6" y="27.7">2</text>
<text x="312.4" y="27.7">23</text>
<text x="166.9" y="30.2">2</text>
<text x="166.9" y="34">3</text>
<text x="179" y="34">14</text>
<text x="179" y="30.2">15</text>
<text x="287.6" y="31.5">3</text>
<text x="287.6" y="35.3">4</text>
<text x="312.4" y="35.3">21</text>
<text x="312.4" y="31.5">22</text>
<text x="358.1" y="30.2">1</text>
<text x="358.1" y="32.8">2</text>
<text x="358.1" y="35.3">3</text>
<text x="166.9" y="37.8">4</text>
<text x="166.9" y="41.7">5</text>
<text x="179" y="41.7">12</text>
<text x="179" y="37.8">13</text>
<text x="287.6" y="39.1">5</text>
<text x="312.4" y="39.1">20</text>
<text x="358.1" y="37.8">4</text>
<text x="358.1" y="40.4">5</text>
<text x="166.9" y="45.5">6</text>
<text x="179" y="45.5">11</text>
<text x="287.6" y="42.9">6</text>
<text x="287.6" y="46.7">7</text>
<text x="312.4" y="46.7">18</text>
<text x="312.4" y="42.9">19</text>
<text x="358.1" y="42.9">6</text>
<text x="358.1" y="45.5">7</text>
<text x="69.5" y="51.8">1</text>
<text x="74.7" y="49" transform="rotate(-90 74.7 49)">3</text>
<text x="166.9" y="49.3">7</text>
<text x="166.9" y="53.1">8</text>
<text x="179" y="49.3">10</text>
<text x="179.6" y="53.1">9</text>
<text x="287.6" y="50.5">8</text>
<text x="312.4" y="50.5">17</text>
<text x="357.5" y="53.1">10</text>
<text x="358.1" y="48">8</text>
<text x="358.1" y="50.5">9</text>
<text x="74.7" y="56.6" transform="rotate(-90 74.7 56.6)">2</text>
<text x="287" y="58.2">10</text>
<text x="287.6" y="54.4">9</text>
<text x="312.4" y="58.2">15</text>
<text x="312.4" y="54.4">16</text>
<text x="357.5" y="55.6">11</text>
<text x="287" y="62">11</text>
<text x="287" y="65.8">12</text>
<text x="312.4" y="65.8">13</text>
<text x="312.4" y="62">14</text>
<text x="54.2" y="82.3">1</text>
<text x="59.4" y="79.4" transform="rotate(-90 59.4 79.4)">3</text>
<text x="59.4" y="87.1" transform="rotate(-90 59.4 87.1)">2</text>
<text x="141.9" y="136.9">1</text>
<text x="147.1" y="134.1" transform="rotate(-90 147.1 134.1)">3</text>
<text x="209.3" y="134.1" transform="rotate(-90 209.3 134.1)">3</text>
<text x="213.6" y="136.9">1</text>
<text x="325.7" y="135.6">2</text>
<text x="338.4" y="135.6">3</text>
<text x="332.5" y="142.9" transform="rotate(-90 332.5 142.9)">1</text>
<text x="300.7" y="179.8" transform="rotate(-90 300.7 179.8)">4</text>
<text x="372.7" y="177.5">1</text>
<text x="291.4" y="185.2">1</text>
<text x="309.2" y="185.2">3</text>
<text x="372.7" y="182.6">2</text>
<text x="372.7" y="180.1">3</text>
<text x="291.4" y="187.7">5</text>
<text x="379.5" y="187.9" transform="rotate(-90 379.5 187.9)">MP</text>
<text x="300.7" y="195" transform="rotate(-90 300.7 195)">2</text>
</g>
<g font-size="1.8" fill="#006464">
<text x="299.6" y="20.4">U1</text>
<text x="77.5" y="29.4">ANT1</text>
<text x="152.2" y="27.5">+3V3</text>
<text x="172.6" y="24.7">U3</text>
<text x="190.5" y="27.5">GND</text>
<text x="290.1" y="25">SEG6</text>
<text x="290.1" y="28.8">SEG4</text>
<text x="305.7" y="28.8">SEG10</text>
<text x="306.9" y="25">SEG8</text>
<text x="63.4" y="33.9">TestPoint</text>
<text x="66" y="31.3">T22</text>
<text x="77.5" y="32">Antenna</text>
<text x="290.1" y="32.6">SEG2</text>
<text x="305.7" y="32.6">SEG12</text>
<text x="78.7" y="40.2">C1</text>
<text x="86.4" y="41.5">L1</text>
<text x="290.1" y="36.4">SEG0</text>
<text x="290.1" y="40.2">CS</text>
<text x="305.7" y="40.2">SEG16</text>
<text x="305.7" y="36.4">SEG14</text>
<text x="39.3" y="47.9">Q4</text>
<text x="78.7" y="42.8">?</text>
<text x="87" y="44">?</text>
<text x="290.1" y="44">WR</text>
<text x="290.1" y="47.9">DATA</text>
<text x="305.7" y="47.9">SEG20</text>
<text x="305.7" y="44">SEG18</text>
<text x="363.2" y="42.8">J?</text>
<text x="363.2" y="45.3">lcd_connector</text>
<text x="41.3" y="52.9">2</text>
<text x="77.5" y="51.7">Q2</text>
<text x="275.3" y="51.7">GND</text>
<text x="290.1" y="51.7">GND</text>
<text x="305.7" y="51.7">SEG22</text>
<text x="62.2" y="56.7">R1</text>
<text x="62.2" y="59.3">5.6K</text>
<text x="77.5" y="54.2">2SC3356B</text>
<text x="97.3" y="58">+BATT</text>
<text x="246.3" y="54.2">+3V3</text>
<text x="261.6" y="54.2">T6</text>
<text x="261.6" y="56.7">TestPoint</text>
<text x="290.1" y="59.3">VDD</text>
<text x="290.1" y="55.5">VLCD</text>
<text x="305.7" y="59.3">SEG26</text>
<text x="305.7" y="55.5">SEG24</text>
<text x="41.3" y="63.1">1</text>
<text x="290.1" y="63.1">COM0</text>
<text x="306.4" y="63.1">COM3</text>
<text x="95.3" y="69.4">C5</text>
<text x="95.3" y="72">?</text>
<text x="290.1" y="66.9">COM1</text>
<text x="306.4" y="66.9">COM2</text>
<text x="43.1" y="77.1">R2</text>
<text x="42.5" y="79.6">15K</text>
<text x="62.2" y="82.1">Q1</text>
<text x="89.4" y="79.6">GND</text>
<text x="62.2" y="84.7">SS8050</text>
<text x="57.7" y="93.6">GND</text>
<text x="153.3" y="113.9">D5</text>
<text x="162.5" y="113.9">R4</text>
<text x="177.1" y="113.9">R10</text>
<text x="152.8" y="116.4">LED</text>
<text x="163.2" y="116.4">?</text>
<text x="168.4" y="115.2">+BATT</text>
<text x="178.4" y="116.4">?</text>
<text x="193.1" y="116.9">LED1</text>
<text x="119.5" y="131.7">T8</text>
<text x="133.9" y="131.7">R23</text>
<text x="193.1" y="129.4">LED2</text>
<text x="219.6" y="131.7">R7</text>
<text x="313.2" y="131.7">+BATT</text>
<text x="327.7" y="131.7">HT7533-1</text>
<text x="331.4" y="129.1">U4</text>
<text x="347.9" y="131.7">+3V3</text>
<text x="113" y="134.2">TestPoint</text>
<text x="135.2" y="134.2">?</text>
<text x="149.9" y="136.8">Q5</text>
<text x="204.3" y="136.8">Q3</text>
<text x="220.3" y="134.2">?</text>
<text x="300.9" y="137">TP7</text>
<text x="328.2" y="136.8">VIN</text>
<text x="332.4" y="136.8">VOUT</text>
<text x="362" y="136.8">TP18</text>
<text x="149.9" y="139.3">SS8050</text>
<text x="199.5" y="139.3">SS8050</text>
<text x="307.3" y="141.8">R9</text>
<text x="317.4" y="141.8">R6</text>
<text x="333.6" y="140.5" transform="rotate(-90 333.6 140.5)">GND</text>
<text x="372.9" y="141.8">+BATT</text>
<text x="145.3" y="148.2">GND</text>
<text x="207.5" y="148.2">GND</text>
<text x="296.9" y="148.2">GND</text>
<text x="308" y="144.4">?</text>
<text x="318.1" y="144.4">?</text>
<text x="330.7" y="149.5">GND</text>
<text x="379.7" y="150.7">LIPO_CELL</text>
<text x="317.5" y="160.9">C37</text>
<text x="373.9" y="159.6">GND</text>
<text x="317.5" y="163.4">?</text>
<text x="280.6" y="169.8">+3V3</text>
<text x="311.7" y="171">GND</text>
<text x="359.4" y="170.3">T13</text>
<text x="359.4" y="172.8">TestPoint</text>
<text x="47" y="183">T4</text>
<text x="47" y="185.5">TestPoint</text>
<text x="85.1" y="183">T3</text>
<text x="85.1" y="185.5">TestPoint</text>
<text x="285.8" y="181.2">R8</text>
<text x="285.8" y="183.7">?</text>
<text x="301.9" y="184.2" transform="rotate(-90 301.9 184.2)">V_{CC}</text>
<text x="335.3" y="181.2">C23</text>
<text x="335.3" y="183.7">?</text>
<text x="350.5" y="181.2">R19</text>
<text x="350.5" y="183.7">?</text>
<text x="356.6" y="183.7">GND</text>
<text x="386.1" y="180.3">J1</text>
<text x="386.1" y="182.8">CHARGE PORT</text>
<text x="273.1" y="188.8">C24</text>
<text x="273.1" y="191.4">?</text>
<text x="285.8" y="191.4">R5</text>
<text x="293.9" y="186.3">~{CHRG}</text>
<text x="293.9" y="188.8">PROG</text>
<text x="304.6" y="186.3">BAT</text>
<text x="315" y="186.3">+BATT</text>
<text x="329.4" y="191.4">GND</text>
<text x="350.5" y="191.4">R25</text>
<text x="44" y="197.7">SHOCK_BTN</text>
<text x="48.1" y="195.2">W7</text>
<text x="61.2" y="197.7">VIBRATE_BTN</text>
<text x="65.9" y="195.2">W6</text>
<text x="81.6" y="197.7">BEEP_BTN</text>
<text x="84.9" y="195.2">W3</text>
<text x="285.8" y="193.9">?</text>
<text x="301.9" y="192.5" transform="rotate(-90 301.9 192.5)">GND</text>
<text x="304.2" y="196.4">LTC4054ES5-4.2</text>
<text x="350.5" y="193.9">?</text>
<text x="267.2" y="199">GND</text>
<text x="281.2" y="201.5">GND</text>
<text x="299" y="201.5">GND</text>
<text x="311.6" y="199.5">U6</text>
<text x="345.9" y="201.5">GND</text>
<text x="364.2" y="202.8">GND</text>
<text x="379.7" y="199">T7</text>
<text x="380" y="202.8">T9</text>
<text x="70.4" y="207.9">GND</text>
<text x="89.4" y="206.6">GND</text>
<text x="379.7" y="206.6">T27</text>
<text x="57" y="215.5">W5</text>
<text x="74.8" y="215.5">W4</text>
<text x="53.1" y="218">MINUS_BTN</text>
<text x="71.4" y="218">PLUS_BTN</text>
<text x="101.6" y="216.8">T2</text>
<text x="101.6" y="219.3">TestPoint</text>
<text x="79.2" y="228.2">GND</text>
<text x="203.1" y="230.7">+3V3</text>
<text x="51.8" y="237.1">CHANNEL_BTN</text>
<text x="57" y="234.5">W2</text>
<text x="71.2" y="237.1">LIGHT_BTN</text>
<text x="74.8" y="234.5">W1</text>
<text x="101.6" y="237.1">T1</text>
<text x="101.6" y="239.6">TestPoint</text>
<text x="168.9" y="243.4">C22</text>
<text x="168.9" y="246">?</text>
<text x="179.1" y="243.4">C32</text>
<text x="179.1" y="246">?</text>
<text x="189.2" y="243.4">C33</text>
<text x="189.2" y="246">?</text>
<text x="199.4" y="243.4">C2</text>
<text x="199.4" y="246">?</text>
<text x="209.6" y="243.4">C38</text>
<text x="209.6" y="246">?</text>
<text x="219.7" y="243.4">C6</text>
<text x="219.7" y="246">?</text>
<text x="229.9" y="243.4">C35</text>
<text x="229.9" y="246">?</text>
<text x="240" y="243.4">C41</text>
<text x="240" y="246">?</text>
<text x="79.2" y="247.2">GND</text>
<text x="101.6" y="256.1">T5</text>
<text x="101.6" y="258.7">TestPoint</text>
<text x="203.7" y="258.7">GND</text>
</g>
<g font-size="1.8" fill="#0000c2">
<text x="363.8" y="38">pin</text>
<text x="367.8" y="38">1</text>
<text x="370.2" y="38">is</text>
<text x="373" y="38">the</text>
<text x="377.2" y="38">leftmost</text>
<text x="386.1" y="38">lcd</text>
<text x="390.2" y="38">pad</text>
<text x="288.6" y="231.3">Note:</text>
<text x="288.6" y="233.3">100%</text>
<text x="294.7" y="231.3">I'm</text>
<text x="294.9" y="233.3">confident</text>
<text x="298.7" y="231.3">not</text>
<text x="304.9" y="233.3">U6</text>
<text x="288.6" y="235.4">is</text>
<text x="288.6" y="237.4">the</text>
<text x="288.6" y="239.5">to</text>
<text x="291.4" y="235.4">a</text>
<text x="291.7" y="239.5">match?</text>
<text x="292.7" y="237.4">pinout</text>
<text x="293.7" y="235.4">LTC4054,</text>
<text x="299.8" y="237.4">seems</text>
<text x="303.6" y="235.4">but</text>
</g>
<text font-size=".5" fill="#840000" x="378.3" y="185">Mounting</text>
</svg>
